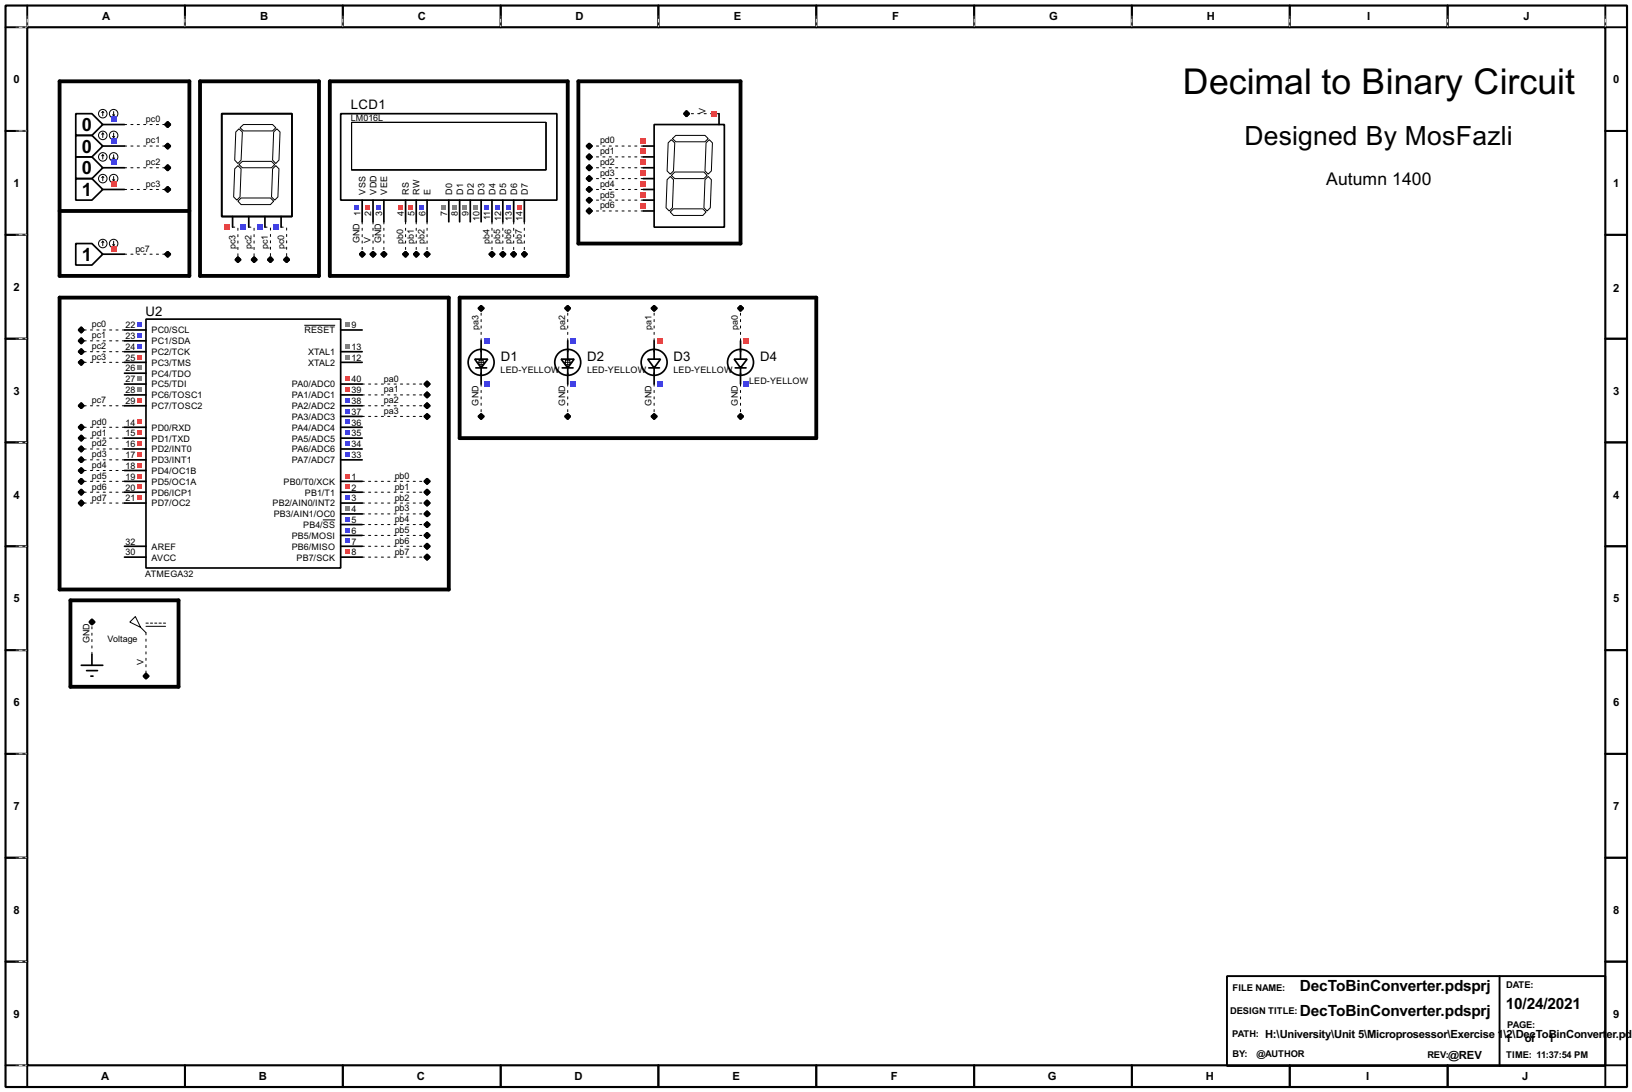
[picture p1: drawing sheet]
<svg xmlns="http://www.w3.org/2000/svg" width="383mm" height="256mm" viewBox="0 0 383 256" stroke-linecap="round" stroke-linejoin="round" font-family="sans-serif">
<path d="M1.3 1.3h381v254h-381zM6.4 6.4h370.8v243.8h-370.8z" fill="none" stroke="#000" stroke-width=".5"/>
<g fill="none" stroke="#000" stroke-width=".45">
<path d="M6.4 1.3v5.1h-5.1M43.5 1.3v5.1M80.6 1.3v5.1M117.7 1.3v5.1M154.7 1.3v5.1M191.8 1.3v5.1M228.9 1.3v5.1M266 1.3v5.1M303.1 1.3v5.1M340.2 1.3v5.1M377.2 1.3v5.1h5.1M1.3 30.8h5.1"/>
<path d="M377.2 30.8h5.1M1.3 55.2h5.1M377.2 55.2h5.1M1.3 79.6h5.1M377.2 79.6h5.1M1.3 103.9h5.1M377.2 103.9h5.1M1.3 128.3h5.1M377.2 128.3h5.1M1.3 152.7h5.1M377.2 152.7h5.1M1.3 177.1h5.1"/>
<path d="M377.2 177.1h5.1M1.3 201.5h5.1M377.2 201.5h5.1M1.3 225.9h5.1M288.3 229.3h88.9v21.1h-88.9zM352.4 229.3v21.1M377.2 225.9h5.1M1.3 250.2h5.1v5.1M43.5 250.2v5.1M80.6 250.2v5.1M117.7 250.2v5.1M154.7 250.2v5.1"/>
<path d="M191.8 250.2v5.1M228.9 250.2v5.1M266 250.2v5.1M303.1 250.2v5.1M340.2 250.2v5.1M382.3 250.2h-5.1v5.1"/>
</g>
<g fill="none" stroke="#fff" stroke-width=".23">
<path d="M3.9 6.4h2.3M6.4 3.9v2.3M43.5 3.9v2.3M80.6 3.9v2.3M117.7 3.9v2.3M154.7 3.9v2.3M191.8 3.9v2.3M228.9 3.9v2.3M266 3.9v2.3M303.1 3.9v2.3M340.2 3.9v2.3M377.2 3.9v2.3"/>
<path d="M3.9 30.8h2.3M29.3 34.3h10.1M29.3 39.4h10.1M29.3 29.3h10.1M138.5 34.3h12.7M138.5 36.9h12.7M138.5 39.4h12.7M161.3 26.7h7.7M3.9 55.2h2.3M29.3 44.5h10.1M29.3 59.7h10.1M54.7 53.4h1.2v7.6"/>
<path d="M58.5 53.4h1.2v7.6M62.3 53.4h1.3v7.6M66.1 53.4h1.3v7.6M85.1 52.1v7.6M87.7 52.1v7.6M90.2 52.1v7.6M95.3 52.1v7.6M97.8 52.1v7.6M100.4 52.1v7.6M115.6 52.1v7.6M118.2 52.1v7.6M120.7 52.1v7.6"/>
<path d="M123.2 52.1v7.6M138.5 42h12.7M138.5 44.5h12.7M138.5 47h12.7M138.5 49.6h12.7M3.9 79.6h2.3M19.1 77.5h10.2M113.1 72.4v7.7M133.4 72.4v7.7M153.7 72.4v7.7M174 72.4v7.7M19.1 95.3h10.2"/>
<path d="M19.1 80.1h10.2M19.1 82.6h10.2M19.1 85.1h10.2M85.1 90.2h15.3M85.1 92.8h15.3M85.1 95.3h15.3M85.1 97.8h15.3M113.1 90.2v7.6M133.4 90.2v7.6M153.7 90.2v7.6M174 90.2v7.6M3.9 103.9h2.3"/>
<path d="M19.1 113.1h10.2M19.1 115.6h10.2M19.1 118.2h10.2M19.1 100.4h10.2M19.1 102.9h10.2M19.1 105.5h10.2M19.1 108h10.2M19.1 110.5h10.2M85.1 113.1h15.3M85.1 115.6h15.3M85.1 118.2h15.3M3.9 128.3h2.3"/>
<path d="M85.1 128.3h15.3M85.1 120.7h15.3M85.1 123.2h15.3M85.1 125.8h15.3M85.1 130.9h15.3M3.9 152.7h2.3M21.6 146.1v7.6M34.3 148.6v10.2M3.9 177.1h2.3M3.9 201.5h2.3M3.9 225.9h2.3M3.9 250.2h2.3"/>
</g>
<g fill="none" stroke="#000" stroke-width=".23" stroke-dasharray=".5 1">
<path d="M3.9 6.4h2.3M6.4 3.9v2.3M43.5 3.9v2.3M80.6 3.9v2.3M117.7 3.9v2.3M154.7 3.9v2.3M191.8 3.9v2.3M228.9 3.9v2.3M266 3.9v2.3M303.1 3.9v2.3M340.2 3.9v2.3M377.2 3.9v2.3"/>
<path d="M3.9 30.8h2.3M29.3 29.3h10.1M29.3 34.3h10.1M29.3 39.4h10.1M151.2 34.3h-12.7M151.2 36.9h-12.7M151.2 39.4h-12.7M169 26.7h-7.7M3.9 55.2h2.3M29.3 44.5h10.1M29.3 59.7h10.1M54.7 53.4h1.2v7.6"/>
<path d="M58.5 53.4h1.2v7.6M62.3 53.4h1.3v7.6M66.1 53.4h1.3v7.6M85.1 52.1v7.6M87.7 52.1v7.6M90.2 52.1v7.6M95.3 52.1v7.6M97.8 52.1v7.6M100.4 52.1v7.6M115.6 52.1v7.6M118.2 52.1v7.6M120.7 52.1v7.6"/>
<path d="M123.2 52.1v7.6M151.2 42h-12.7M151.2 44.5h-12.7M151.2 47h-12.7M151.2 49.6h-12.7M3.9 79.6h2.3M29.3 77.5h-10.2M29.3 80.1h-10.2M29.3 82.6h-10.2M29.3 85.1h-10.2M29.3 95.3h-10.2M85.1 90.2h15.3"/>
<path d="M85.1 92.8h15.3M85.1 95.3h15.3M85.1 97.8h15.3M113.1 80.1v-7.7M113.1 90.2v7.6M133.4 80.1v-7.7M133.4 90.2v7.6M153.7 80.1v-7.7M153.7 90.2v7.6M174 80.1v-7.7M174 90.2v7.6M3.9 103.9h2.3"/>
<path d="M29.3 100.4h-10.2M29.3 102.9h-10.2M29.3 105.5h-10.2M29.3 108h-10.2M29.3 110.5h-10.2M29.3 113.1h-10.2M29.3 115.6h-10.2M29.3 118.2h-10.2M85.1 113.1h15.3M85.1 115.6h15.3M85.1 118.2h15.3M3.9 128.3h2.3"/>
<path d="M85.1 120.7h15.3M85.1 123.2h15.3M85.1 125.8h15.3M85.1 128.3h15.3M85.1 130.9h15.3M3.9 152.7h2.3M21.6 153.7v-7.6M34.3 148.6v10.2M3.9 177.1h2.3M3.9 201.5h2.3M3.9 225.9h2.3M3.9 250.2h2.3"/>
</g>
<g fill="none" stroke="#000" stroke-width=".4">
<path d="M111.6 84.4h3l-1.5 2zM111.8 86.4h2.6M113.1 80.1v4.3M113.1 86.4v3.8"/>
<circle cx="113" cy="85.1" r="3.1"/>
</g>
<path d="M112.1 85.1h2M112.6 84.6h1v1.1h-1zM113.1 84.1v2.1" fill="none" stroke="#000" stroke-width=".23"/>
<g fill="#4040ff">
<path d="M113.7 79.4h1.3v1.3h-1.3z"/>
<path d="M113.7 89.6h1.3v1.3h-1.3z"/>
</g>
<g fill="none" stroke="#000" stroke-width=".4">
<path d="M131.9 84.4h3l-1.5 2zM132.1 86.4h2.6M133.4 80.1v4.3M133.4 86.4v3.8"/>
<circle cx="133.4" cy="85.1" r="3.1"/>
</g>
<path d="M132.4 85.1h2M132.9 84.6h1v1.1h-1zM133.4 84.1v2.1" fill="none" stroke="#000" stroke-width=".23"/>
<g fill="#4040ff">
<path d="M134 79.4h1.3v1.3h-1.3z"/>
<path d="M134 89.6h1.3v1.3h-1.3z"/>
</g>
<g fill="none" stroke="#000" stroke-width=".4">
<path d="M152.2 84.4h3l-1.5 2zM152.5 86.4h2.5M153.7 80.1v4.3M153.7 86.4v3.8"/>
<circle cx="153.7" cy="85.1" r="3.1"/>
</g>
<path d="M154.4 79.4h1.2v1.3h-1.2z" fill="#ff4040"/>
<path d="M154.4 89.6h1.2v1.3h-1.2z" fill="#4040ff"/>
<g fill="none" stroke="#000" stroke-width=".4">
<path d="M172.5 84.4h3.1l-1.6 2zM172.8 86.4h2.5M174 80.1v4.3M174 86.4v3.8"/>
<circle cx="174" cy="85.1" r="3.1"/>
</g>
<path d="M174.7 79.4h1.2v1.3h-1.2z" fill="#ff4040"/>
<path d="M174.7 89.6h1.2v1.3h-1.2z" fill="#4040ff"/>
<path d="M17.8 26.7h3.8l2.6 2.6-2.6 2.5h-3.8zM24.2 29.3h5.1M19.1 156.3h5.1M20.4 157.5h2.5M21.4 158.8h.5M21.6 153.7v2.6" fill="none" stroke="#000" stroke-width=".4"/>
<g fill="none" stroke="#000" stroke-width=".23">
<path d="M24.2 26.2l-.3 .3M24.2 26.2l.2 .3M24.2 26.2v1M26.5 27l.2 .2M26.7 26.2v1M27 27l-.3 .2"/>
<circle cx="24.1" cy="26.7" r="1"/>
<circle cx="26.7" cy="26.7" r="1"/>
</g>
<path d="M26.1 27.4h1.3v1.2h-1.3z" fill="#4040ff"/>
<path d="M151.2 34.3h2.5M151.2 36.9h2.5M151.2 39.4h2.5M153.7 29.3h16.5v24.1h-16.5zM169 26.7v2.6M151.2 42h2.5M151.2 44.5h2.5M151.2 47h2.5M151.2 49.6h2.5" fill="none" stroke="#000" stroke-width=".4"/>
<path d="M157.8 32.8l.8 .8-.3 6.6-.8 .7-.7-.7 .2-6.6zM158 32.6l.8-.8h6.9l.7 .8-.7 .7h-6.9zM165.9 33.6l.8-.8 .7 .8-.2 6.6-.8 .7-.7-.7zM156.8 42.2l.7-.7 .8 .7-.3 6.6-.7 .8-.8-.8zM157.5 49.8l.8-.7h6.9l.7 .7-.7 .8h-6.9zM157.8 41.2l.8-.8h6.8l.8 .8-.8 .8h-6.8zM166.4 41.5l.8 .7-.3 6.6-.7 .8-.8-.8 .3-6.6z" fill="none" stroke="#000" stroke-width=".23"/>
<g fill="#ff4040">
<path d="M150.5 32.4h1.3v1.3h-1.3z"/>
<path d="M150.5 35h1.3v1.2h-1.3z"/>
<path d="M150.5 37.5h1.3v1.3h-1.3z"/>
<path d="M150.5 40.1h1.3v1.2h-1.3z"/>
<path d="M150.5 42.6h1.3v1.3h-1.3z"/>
<path d="M150.5 45.1h1.3v1.3h-1.3z"/>
<path d="M150.5 47.7h1.3v1.2h-1.3z"/>
<path d="M167.1 26.1h1.2v1.3h-1.2z"/>
</g>
<g fill="none" stroke="#000" stroke-width=".4">
<path d="M29.3 77.5h5M34.3 75h45.8v58.4h-45.8zM80.1 77.5h5M29.3 85.1h5M29.3 82.6h5M29.3 80.1h5M29.3 87.7h5M29.3 90.2h5M29.3 92.8h5M29.3 95.3h5M80.1 85.1h5M80.1 82.6h5"/>
<path d="M80.1 90.2h5M80.1 92.8h5M80.1 95.3h5M80.1 97.8h5M29.3 113.1h5M29.3 115.6h5M29.3 118.2h5M29.3 100.4h5M29.3 102.9h5M29.3 105.5h5M29.3 108h5M29.3 110.5h5"/>
<path d="M80.1 113.1h5M80.1 115.6h5M80.1 118.2h5M80.1 100.4h5M80.1 102.9h5M80.1 105.5h5M80.1 108h5M29.3 128.3h5M29.3 130.9h5M80.1 120.7h5M80.1 123.2h5M80.1 125.8h5"/>
<path d="M80.1 128.3h5M80.1 130.9h5"/>
</g>
<path d="M71.5 76.4h7.3M75.9 122.1h2.9" fill="none" stroke="#000" stroke-width=".23"/>
<g fill="#ff4040">
<path d="M81.2 111.3h1v1h-1z"/>
<path d="M81.2 113.8h1v1.1h-1z"/>
</g>
<path d="M81.2 116.4h1v1h-1z" fill="#4040ff"/>
<path d="M81.2 118.9h1v1h-1z" fill="#808080"/>
<g fill="#4040ff">
<path d="M81.2 121.5h1v1h-1z"/>
<path d="M81.2 124h1v1h-1z"/>
<path d="M81.2 126.5h1v1.1h-1z"/>
</g>
<path d="M81.2 129.1h1v1h-1z" fill="#ff4040"/>
<g fill="#808080">
<path d="M81.2 75.7h1v1.1h-1z"/>
<path d="M81.2 83.4h1v1h-1z"/>
<path d="M81.2 80.8h1v1h-1z"/>
</g>
<g fill="#ff4040">
<path d="M32.2 98.6h1v1h-1z"/>
<path d="M32.2 101.1h1v1.1h-1z"/>
<path d="M32.2 103.7h1v1h-1z"/>
<path d="M32.2 106.2h1v1h-1z"/>
<path d="M32.2 108.8h1v1h-1z"/>
<path d="M32.2 111.3h1v1h-1z"/>
<path d="M32.2 113.8h1v1.1h-1z"/>
<path d="M32.2 116.4h1v1h-1z"/>
</g>
<g fill="#4040ff">
<path d="M32.2 75.7h1v1.1h-1z"/>
<path d="M32.2 78.3h1v1h-1z"/>
<path d="M32.2 80.8h1v1h-1z"/>
</g>
<path d="M32.2 83.4h1v1h-1z" fill="#ff4040"/>
<g fill="#808080">
<path d="M32.2 85.9h1v1h-1z"/>
<path d="M32.2 88.4h1v1.1h-1z"/>
<path d="M32.2 91h1v1h-1z"/>
</g>
<path d="M32.2 93.5h1v1h-1z" fill="#ff4040"/>
<g fill="#4040ff">
<path d="M81.2 106.2h1v1h-1z"/>
<path d="M81.2 103.7h1v1h-1z"/>
<path d="M81.2 101.1h1v1.1h-1z"/>
<path d="M81.2 98.6h1v1h-1z"/>
<path d="M81.2 96.1h1v1h-1z"/>
<path d="M81.2 93.5h1v1h-1z"/>
</g>
<g fill="#ff4040">
<path d="M81.2 91h1v1h-1z"/>
<path d="M81.2 88.4h1v1.1h-1z"/>
</g>
<path d="M17.8 31.8h3.8l2.6 2.5-2.6 2.6h-3.8zM24.2 34.3h5.1" fill="none" stroke="#000" stroke-width=".4"/>
<g fill="none" stroke="#000" stroke-width=".23">
<path d="M24.2 31.3l-.3 .3M24.2 31.3l.2 .3M24.2 31.3v1M26.5 32.1l.2 .2M26.7 31.3v1M27 32.1l-.3 .2"/>
<circle cx="24.1" cy="31.8" r="1"/>
<circle cx="26.7" cy="31.8" r="1"/>
</g>
<path d="M26.1 32.4h1.3v1.3h-1.3z" fill="#4040ff"/>
<path d="M17.8 36.9h3.8l2.6 2.5-2.6 2.6h-3.8zM24.2 39.4h5.1" fill="none" stroke="#000" stroke-width=".4"/>
<g fill="none" stroke="#000" stroke-width=".23">
<path d="M24.2 36.4l-.3 .2M24.2 36.4l.2 .2M24.2 36.4v1M26.5 37.1l.2 .3M26.7 36.4v1M27 37.1l-.3 .3"/>
<circle cx="24.1" cy="36.9" r="1"/>
<circle cx="26.7" cy="36.9" r="1"/>
</g>
<path d="M26.1 37.5h1.3v1.3h-1.3z" fill="#4040ff"/>
<path d="M17.8 42h3.8l2.6 2.5-2.6 2.5h-3.8zM24.2 44.5h5.1" fill="none" stroke="#000" stroke-width=".4"/>
<g fill="none" stroke="#000" stroke-width=".23">
<path d="M24.2 41.5l-.3 .2M24.2 41.5l.2 .2M24.2 41.5v1M26.5 42.2l.2 .3M26.7 41.5v1M27 42.2l-.3 .3"/>
<circle cx="24.1" cy="42" r="1"/>
<circle cx="26.7" cy="42" r="1"/>
</g>
<path d="M26.1 42.6h1.3v1.3h-1.3z" fill="#ff4040"/>
<path d="M17.8 57.2h3.8l2.6 2.5-2.6 2.6h-3.8zM24.2 59.7h5.1" fill="none" stroke="#000" stroke-width=".4"/>
<g fill="none" stroke="#000" stroke-width=".23">
<path d="M24.2 56.7l-.3 .3M24.2 56.7l.2 .3M24.2 56.7v1M26.5 57.5l.2 .2M26.7 56.7v1M27 57.5l-.3 .2"/>
<circle cx="24.1" cy="57.2" r="1"/>
<circle cx="26.7" cy="57.2" r="1"/>
</g>
<path d="M26.1 57.8h1.3v1.3h-1.3z" fill="#ff4040"/>
<path d="M52.1 26.7h16.5v24.2h-16.5zM54.7 50.9v2.5M58.5 50.9v2.5M62.3 50.9v2.5M66.1 50.9v2.5" fill="none" stroke="#000" stroke-width=".4"/>
<path d="M55.2 39.7l.7-.8 .8 .8-.3 6.6-.7 .7-.8-.7zM55.4 31l.8-.7 .8 .7-.3 6.6-.8 .8-.7-.8zM56.2 38.7l.8-.8h6.8l.8 .8-.8 .7h-6.8zM56.4 30l.8-.7h6.9l.7 .7-.7 .8h-6.9zM64.1 39.7l.7-.8 .8 .8-.3 6.6-.7 .7-.8-.7zM64.3 31l.8-.7 .7 .7-.2 6.6-.8 .8-.7-.8zM55.9 47.3l.8-.8h6.9l.7 .8-.7 .8h-6.9z" fill="none" stroke="#000" stroke-width=".23"/>
<path d="M52.8 52.8h1.2v1.2h-1.2z" fill="#ff4040"/>
<g fill="#4040ff">
<path d="M56.6 52.8h1.2v1.2h-1.2z"/>
<path d="M60.4 52.8h1.2v1.2h-1.2z"/>
<path d="M64.2 52.8h1.3v1.2h-1.3z"/>
</g>
<g fill="#000">
<path d="M38.8 29.3l.6-.7 .7 .7-.7 .6z" fill-rule="evenodd"/>
<path d="M38.8 29.3l.6-.7 .7 .7-.7 .6z" fill-rule="evenodd"/>
<path d="M38.8 34.3l.6-.6 .7 .6-.7 .7z" fill-rule="evenodd"/>
<path d="M38.8 34.3l.6-.6 .7 .6-.7 .7z" fill-rule="evenodd"/>
<path d="M137.8 34.3l.7-.6 .6 .6-.6 .7z" fill-rule="evenodd"/>
<path d="M137.8 34.3l.7-.6 .6 .6-.6 .7z" fill-rule="evenodd"/>
<path d="M138.5 36.2l.6 .7-.6 .6-.7-.6z" fill-rule="evenodd"/>
<path d="M138.5 36.2l.6 .7-.6 .6-.7-.6z" fill-rule="evenodd"/>
<path d="M38.8 39.4l.6-.6 .7 .6-.7 .7z" fill-rule="evenodd"/>
<path d="M38.8 39.4l.6-.6 .7 .6-.7 .7z" fill-rule="evenodd"/>
<path d="M38.8 44.5l.6-.6 .7 .6-.7 .6z" fill-rule="evenodd"/>
<path d="M38.8 44.5l.6-.6 .7 .6-.7 .6z" fill-rule="evenodd"/>
<path d="M137.8 39.4l.7-.6 .6 .6-.6 .7z" fill-rule="evenodd"/>
<path d="M137.8 39.4l.7-.6 .6 .6-.6 .7z" fill-rule="evenodd"/>
<path d="M138.5 41.3l.6 .7-.6 .6-.7-.6z" fill-rule="evenodd"/>
<path d="M138.5 41.3l.6 .7-.6 .6-.7-.6z" fill-rule="evenodd"/>
<path d="M137.8 44.5l.7-.6 .6 .6-.6 .6z" fill-rule="evenodd"/>
<path d="M137.8 44.5l.7-.6 .6 .6-.6 .6z" fill-rule="evenodd"/>
<path d="M137.8 47l.7-.6 .6 .6-.6 .7z" fill-rule="evenodd"/>
<path d="M137.8 47l.7-.6 .6 .6-.6 .7z" fill-rule="evenodd"/>
<path d="M137.8 49.6l.7-.7 .6 .7-.6 .6z" fill-rule="evenodd"/>
<path d="M137.8 49.6l.7-.7 .6 .7-.6 .6z" fill-rule="evenodd"/>
<path d="M18.5 77.5l.6-.6 .6 .6-.6 .7z" fill-rule="evenodd"/>
<path d="M18.5 77.5l.6-.6 .6 .6-.6 .7z" fill-rule="evenodd"/>
<path d="M38.8 59.7l.6-.6 .7 .6-.7 .7z" fill-rule="evenodd"/>
<path d="M38.8 59.7l.6-.6 .7 .6-.7 .7z" fill-rule="evenodd"/>
<path d="M55.9 60.4l.7 .6-.7 .6-.6-.6z" fill-rule="evenodd"/>
<path d="M55.9 60.4l.7 .6-.7 .6-.6-.6z" fill-rule="evenodd"/>
<path d="M59.7 60.4l.7 .6-.7 .6-.6-.6z" fill-rule="evenodd"/>
<path d="M59.7 60.4l.7 .6-.7 .6-.6-.6z" fill-rule="evenodd"/>
<path d="M62.9 61l.7-.6 .6 .6-.6 .6z" fill-rule="evenodd"/>
<path d="M62.9 61l.7-.6 .6 .6-.6 .6z" fill-rule="evenodd"/>
<path d="M66.7 61l.7-.6 .6 .6-.6 .6z" fill-rule="evenodd"/>
<path d="M66.7 61l.7-.6 .6 .6-.6 .6z" fill-rule="evenodd"/>
<path d="M112.4 72.4l.7-.6 .6 .6-.6 .7z" fill-rule="evenodd"/>
<path d="M112.4 72.4l.7-.6 .6 .6-.6 .7z" fill-rule="evenodd"/>
<path d="M132.8 72.4l.6-.6 .6 .6-.6 .7z" fill-rule="evenodd"/>
<path d="M132.8 72.4l.6-.6 .6 .6-.6 .7z" fill-rule="evenodd"/>
<path d="M153.1 72.4l.6-.6 .7 .6-.7 .7z" fill-rule="evenodd"/>
<path d="M153.1 72.4l.6-.6 .7 .6-.7 .7z" fill-rule="evenodd"/>
<path d="M173.4 72.4l.6-.6 .7 .6-.7 .7z" fill-rule="evenodd"/>
<path d="M173.4 72.4l.6-.6 .7 .6-.7 .7z" fill-rule="evenodd"/>
<path d="M18.5 80.1l.6-.7 .6 .7-.6 .6z" fill-rule="evenodd"/>
<path d="M18.5 80.1l.6-.7 .6 .7-.6 .6z" fill-rule="evenodd"/>
<path d="M19.1 82l.6 .6-.6 .6-.6-.6z" fill-rule="evenodd"/>
<path d="M19.1 82l.6 .6-.6 .6-.6-.6z" fill-rule="evenodd"/>
<path d="M18.5 85.1l.6-.6 .6 .6-.6 .7z" fill-rule="evenodd"/>
<path d="M18.5 85.1l.6-.6 .6 .6-.6 .7z" fill-rule="evenodd"/>
<path d="M18.5 95.3l.6-.6 .6 .6-.6 .6z" fill-rule="evenodd"/>
<path d="M18.5 95.3l.6-.6 .6 .6-.6 .6z" fill-rule="evenodd"/>
<path d="M99.7 90.2l.7-.6 .6 .6-.6 .7z" fill-rule="evenodd"/>
<path d="M99.7 90.2l.7-.6 .6 .6-.6 .7z" fill-rule="evenodd"/>
<path d="M99.7 92.8l.7-.7 .6 .7-.6 .6z" fill-rule="evenodd"/>
<path d="M99.7 92.8l.7-.7 .6 .7-.6 .6z" fill-rule="evenodd"/>
<path d="M99.7 95.3l.7-.6 .6 .6-.6 .6z" fill-rule="evenodd"/>
<path d="M99.7 95.3l.7-.6 .6 .6-.6 .6z" fill-rule="evenodd"/>
<path d="M99.7 97.8l.7-.6 .6 .6-.6 .7z" fill-rule="evenodd"/>
<path d="M99.7 97.8l.7-.6 .6 .6-.6 .7z" fill-rule="evenodd"/>
<path d="M112.4 97.8l.7-.6 .6 .6-.6 .7z" fill-rule="evenodd"/>
<path d="M112.4 97.8l.7-.6 .6 .6-.6 .7z" fill-rule="evenodd"/>
<path d="M132.8 97.8l.6-.6 .6 .6-.6 .7z" fill-rule="evenodd"/>
<path d="M132.8 97.8l.6-.6 .6 .6-.6 .7z" fill-rule="evenodd"/>
<path d="M153.1 97.8l.6-.6 .7 .6-.7 .7z" fill-rule="evenodd"/>
<path d="M153.1 97.8l.6-.6 .7 .6-.7 .7z" fill-rule="evenodd"/>
<path d="M173.4 97.8l.6-.6 .7 .6-.7 .7z" fill-rule="evenodd"/>
<path d="M173.4 97.8l.6-.6 .7 .6-.7 .7z" fill-rule="evenodd"/>
<path d="M18.5 100.4l.6-.7 .6 .7-.6 .6z" fill-rule="evenodd"/>
<path d="M18.5 100.4l.6-.7 .6 .7-.6 .6z" fill-rule="evenodd"/>
<path d="M18.5 102.9l.6-.6 .6 .6-.6 .7z" fill-rule="evenodd"/>
<path d="M18.5 102.9l.6-.6 .6 .6-.6 .7z" fill-rule="evenodd"/>
<path d="M18.5 105.5l.6-.7 .6 .7-.6 .6z" fill-rule="evenodd"/>
<path d="M18.5 105.5l.6-.7 .6 .7-.6 .6z" fill-rule="evenodd"/>
<path d="M18.5 108l.6-.6 .6 .6-.6 .6z" fill-rule="evenodd"/>
<path d="M18.5 108l.6-.6 .6 .6-.6 .6z" fill-rule="evenodd"/>
<path d="M18.5 110.5l.6-.6 .6 .6-.6 .7z" fill-rule="evenodd"/>
<path d="M18.5 110.5l.6-.6 .6 .6-.6 .7z" fill-rule="evenodd"/>
<path d="M18.5 113.1l.6-.7 .6 .7-.6 .6z" fill-rule="evenodd"/>
<path d="M18.5 113.1l.6-.7 .6 .7-.6 .6z" fill-rule="evenodd"/>
<path d="M18.5 115.6l.6-.6 .6 .6-.6 .7z" fill-rule="evenodd"/>
<path d="M18.5 115.6l.6-.6 .6 .6-.6 .7z" fill-rule="evenodd"/>
<path d="M18.5 118.2l.6-.7 .6 .7-.6 .6z" fill-rule="evenodd"/>
<path d="M18.5 118.2l.6-.7 .6 .7-.6 .6z" fill-rule="evenodd"/>
<path d="M99.7 113.1l.7-.7 .6 .7-.6 .6z" fill-rule="evenodd"/>
<path d="M99.7 113.1l.7-.7 .6 .7-.6 .6z" fill-rule="evenodd"/>
<path d="M99.7 115.6l.7-.6 .6 .6-.6 .7z" fill-rule="evenodd"/>
<path d="M99.7 115.6l.7-.6 .6 .6-.6 .7z" fill-rule="evenodd"/>
<path d="M99.7 118.2l.7-.7 .6 .7-.6 .6z" fill-rule="evenodd"/>
<path d="M99.7 118.2l.7-.7 .6 .7-.6 .6z" fill-rule="evenodd"/>
<path d="M99.7 120.7l.7-.6 .6 .6-.6 .6z" fill-rule="evenodd"/>
<path d="M99.7 120.7l.7-.6 .6 .6-.6 .6z" fill-rule="evenodd"/>
<path d="M99.7 123.2l.7-.6 .6 .6-.6 .7z" fill-rule="evenodd"/>
<path d="M99.7 123.2l.7-.6 .6 .6-.6 .7z" fill-rule="evenodd"/>
<path d="M100.4 125.1l.6 .7-.6 .6-.7-.6z" fill-rule="evenodd"/>
<path d="M100.4 125.1l.6 .7-.6 .6-.7-.6z" fill-rule="evenodd"/>
<path d="M99.7 128.3l.7-.6 .6 .6-.6 .7z" fill-rule="evenodd"/>
<path d="M99.7 128.3l.7-.6 .6 .6-.6 .7z" fill-rule="evenodd"/>
<path d="M99.7 130.9l.7-.7 .6 .7-.6 .6z" fill-rule="evenodd"/>
<path d="M99.7 130.9l.7-.7 .6 .7-.6 .6z" fill-rule="evenodd"/>
<path d="M21.6 145.5l.7 .6-.7 .6-.6-.6z" fill-rule="evenodd"/>
<path d="M21.6 145.5l.7 .6-.7 .6-.6-.6z" fill-rule="evenodd"/>
</g>
<g fill="none" stroke="#000" stroke-width=".4">
<path d="M38.8 29.3l.6-.7 .7 .7-.7 .6zM38.8 34.3l.6-.6 .7 .6-.7 .7zM38.8 39.4l.6-.6 .7 .6-.7 .7zM80.1 26.7h50.8v20.3h-50.8zM137.8 34.3l.7-.6 .6 .6-.6 .7zM137.8 39.4l.7-.6 .6 .6-.6 .7zM138.5 36.2l.6 .7-.6 .6-.7-.6zM38.8 44.5l.6-.6 .7 .6-.7 .6zM38.8 59.7l.6-.6 .7 .6-.7 .7zM85.1 47v5.1M87.7 47v5.1M90.2 47v5.1"/>
<path d="M95.3 47v5.1M97.8 47v5.1M100.4 47v5.1M105.5 47v5.1M108 47v5.1M110.5 47v5.1M113.1 47v5.1M115.6 47v5.1M118.2 47v5.1M120.7 47v5.1M123.2 47v5.1M137.8 44.5l.7-.6 .6 .6-.6 .6z"/>
<path d="M137.8 47l.7-.6 .6 .6-.6 .7zM137.8 49.6l.7-.7 .6 .7-.6 .6zM138.5 41.3l.6 .7-.6 .6-.7-.6zM18.5 77.5l.6-.6 .6 .6-.6 .7zM55.9 60.4l.7 .6-.7 .6-.6-.6zM59.7 60.4l.7 .6-.7 .6-.6-.6zM62.9 61l.7-.6 .6 .6-.6 .6zM66.7 61l.7-.6 .6 .6-.6 .6zM112.4 72.4l.7-.6 .6 .6-.6 .7zM132.8 72.4l.6-.6 .6 .6-.6 .7zM153.1 72.4l.6-.6 .7 .6-.7 .7zM173.4 72.4l.6-.6 .7 .6-.7 .7z"/>
<path d="M18.5 80.1l.6-.7 .6 .7-.6 .6zM18.5 85.1l.6-.6 .6 .6-.6 .7zM18.5 95.3l.6-.6 .6 .6-.6 .6zM19.1 82l.6 .6-.6 .6-.6-.6zM99.7 90.2l.7-.6 .6 .6-.6 .7zM99.7 92.8l.7-.7 .6 .7-.6 .6zM99.7 95.3l.7-.6 .6 .6-.6 .6zM99.7 97.8l.7-.6 .6 .6-.6 .7zM112.4 97.8l.7-.6 .6 .6-.6 .7zM132.8 97.8l.6-.6 .6 .6-.6 .7zM153.1 97.8l.6-.6 .7 .6-.7 .7zM173.4 97.8l.6-.6 .7 .6-.7 .7z"/>
<path d="M18.5 100.4l.6-.7 .6 .7-.6 .6zM18.5 102.9l.6-.6 .6 .6-.6 .7zM18.5 105.5l.6-.7 .6 .7-.6 .6zM18.5 108l.6-.6 .6 .6-.6 .6zM18.5 110.5l.6-.6 .6 .6-.6 .7zM18.5 113.1l.6-.7 .6 .7-.6 .6zM18.5 115.6l.6-.6 .6 .6-.6 .7zM18.5 118.2l.6-.7 .6 .7-.6 .6zM99.7 113.1l.7-.7 .6 .7-.6 .6zM99.7 115.6l.7-.6 .6 .6-.6 .7zM99.7 118.2l.7-.7 .6 .7-.6 .6zM99.7 120.7l.7-.6 .6 .6-.6 .6z"/>
<path d="M99.7 123.2l.7-.6 .6 .6-.6 .7zM99.7 128.3l.7-.6 .6 .6-.6 .7zM99.7 130.9l.7-.7 .6 .7-.6 .6zM100.4 125.1l.6 .7-.6 .6-.7-.6zM21.6 145.5l.7 .6-.7 .6-.6-.6z"/>
</g>
<path d="M82.6 28.8h45.7v11.1h-45.7z" fill="none" stroke="#000" stroke-width=".25"/>
<path d="M121.5 48.2h1v1h-1z" fill="#ff4040"/>
<g fill="#4040ff">
<path d="M118.9 48.2h1v1h-1z"/>
<path d="M116.4 48.2h1v1h-1z"/>
<path d="M113.8 48.2h1.1v1h-1.1z"/>
</g>
<g fill="#808080">
<path d="M111.3 48.2h1v1h-1z"/>
<path d="M108.8 48.2h1v1h-1z"/>
<path d="M106.2 48.2h1v1h-1z"/>
<path d="M103.7 48.2h1v1h-1z"/>
</g>
<path d="M98.6 48.2h1v1h-1z" fill="#4040ff"/>
<g fill="#ff4040">
<path d="M96.1 48.2h1v1h-1z"/>
<path d="M93.5 48.2h1v1h-1z"/>
</g>
<path d="M83.4 48.2h1v1h-1z" fill="#4040ff"/>
<path d="M85.9 48.2h1v1h-1z" fill="#ff4040"/>
<path d="M88.4 48.2h1.1v1h-1.1z" fill="#4040ff"/>
<g fill="#000">
<path d="M161.3 26.1l.7 .6-.7 .7-.6-.7z" fill-rule="evenodd"/>
<path d="M161.3 26.1l.7 .6-.7 .7-.6-.7z" fill-rule="evenodd"/>
<path d="M84.5 59.7l.6-.6 .7 .6-.7 .7z" fill-rule="evenodd"/>
<path d="M84.5 59.7l.6-.6 .7 .6-.7 .7z" fill-rule="evenodd"/>
<path d="M87 59.7l.7-.6 .6 .6-.6 .7z" fill-rule="evenodd"/>
<path d="M87 59.7l.7-.6 .6 .6-.6 .7z" fill-rule="evenodd"/>
<path d="M89.6 59.7l.6-.6 .7 .6-.7 .7z" fill-rule="evenodd"/>
<path d="M89.6 59.7l.6-.6 .7 .6-.7 .7z" fill-rule="evenodd"/>
<path d="M94.7 59.7l.6-.6 .6 .6-.6 .7z" fill-rule="evenodd"/>
<path d="M94.7 59.7l.6-.6 .6 .6-.6 .7z" fill-rule="evenodd"/>
<path d="M97.2 59.7l.6-.6 .7 .6-.7 .7z" fill-rule="evenodd"/>
<path d="M97.2 59.7l.6-.6 .7 .6-.7 .7z" fill-rule="evenodd"/>
<path d="M99.7 59.7l.7-.6 .6 .6-.6 .7z" fill-rule="evenodd"/>
<path d="M99.7 59.7l.7-.6 .6 .6-.6 .7z" fill-rule="evenodd"/>
<path d="M115 59.7l.6-.6 .7 .6-.7 .7z" fill-rule="evenodd"/>
<path d="M115 59.7l.6-.6 .7 .6-.7 .7z" fill-rule="evenodd"/>
<path d="M117.5 59.7l.7-.6 .6 .6-.6 .7z" fill-rule="evenodd"/>
<path d="M117.5 59.7l.7-.6 .6 .6-.6 .7z" fill-rule="evenodd"/>
<path d="M120.1 59.7l.6-.6 .6 .6-.6 .7z" fill-rule="evenodd"/>
<path d="M120.1 59.7l.6-.6 .6 .6-.6 .7z" fill-rule="evenodd"/>
<path d="M122.6 59.7l.6-.6 .7 .6-.7 .7z" fill-rule="evenodd"/>
<path d="M122.6 59.7l.6-.6 .7 .6-.7 .7z" fill-rule="evenodd"/>
<path d="M34.3 158.2l.7 .6-.7 .6-.6-.6z" fill-rule="evenodd"/>
<path d="M34.3 158.2l.7 .6-.7 .6-.6-.6z" fill-rule="evenodd"/>
</g>
<path d="M161.3 26.1l.7 .6-.7 .7-.6-.7zM84.5 59.7l.6-.6 .7 .6-.7 .7zM87 59.7l.7-.6 .6 .6-.6 .7zM89.6 59.7l.6-.6 .7 .6-.7 .7zM94.7 59.7l.6-.6 .6 .6-.6 .7zM97.2 59.7l.6-.6 .7 .6-.7 .7zM99.7 59.7l.7-.6 .6 .6-.6 .7zM115 59.7l.6-.6 .7 .6-.7 .7zM117.5 59.7l.7-.6 .6 .6-.6 .7zM120.1 59.7l.6-.6 .6 .6-.6 .7zM122.6 59.7l.6-.6 .7 .6-.7 .7zM34.3 158.2l.7 .6-.7 .6-.6-.6z" fill="none" stroke="#000" stroke-width=".4"/>
<path d="M30.5 146.1l1.3-1.3 1.3 2.6zM33.1 147.4l1.2 1.2M34.3 146.4h.6M34.3 147.1h4.6M35.4 146.4h.5M36.4 146.4h.5M37.4 146.4h.5M38.4 146.4h.5" fill="none" stroke="#000" stroke-width=".23"/>
<path d="M14 19.1h30.5v45.7h-30.5zM47 19.1h28v45.7h-28zM77.5 19.1h55.9v45.7h-55.9zM135.9 19.1h38.1v38.1h-38.1zM14 49.6h30.5M14 69.9h91.5v68.6h-91.5zM108 69.9h83.8v33h-83.8zM16.6 141h25.4v20.3h-25.4z" fill="none" stroke="#000" stroke-width=".9"/>
<text font-size="9.4" x="277.9" y="22">Decimal to Binary Circuit</text>
<text font-size="7" x="292.4" y="34">Designed By MosFazli</text>
<g font-size="4.8">
<text x="19.2" y="30.8">0</text>
<text x="19.2" y="35.9">0</text>
<text x="19.2" y="40.9">0</text>
<text x="19.2" y="46.1">1</text>
<text x="19.2" y="61.3">1</text>
</g>
<text font-size="4.6" x="311.6" y="43.4">Autumn 1400</text>
<g font-size="4.1">
<text x="305.4" y="232.9">DecToBinConverter.pdsprj</text>
<text x="305.4" y="238.7">DecToBinConverter.pdsprj</text>
<text x="353.9" y="236.9">10/24/2021</text>
</g>
<g font-size="3.5">
<text x="82.5" y="25.6">LCD1</text>
<text x="34.2" y="74.1">U2</text>
<text x="117.7" y="84.8">D1</text>
<text x="138" y="84.8">D2</text>
<text x="158.3" y="84.8">D3</text>
<text x="178.6" y="84.8">D4</text>
</g>
<g font-size="3">
<text x="24" y="4.6">A</text>
<text x="61.1" y="4.6">B</text>
<text x="98.2" y="4.6">C</text>
<text x="135.2" y="4.6">D</text>
<text x="172.4" y="4.6">E</text>
<text x="209.6" y="4.6">F</text>
<text x="246.5" y="4.6">G</text>
<text x="283.6" y="4.6">H</text>
<text x="321.2" y="4.6">I</text>
<text x="358" y="4.6">J</text>
<text x="3.2" y="19.5">0</text>
<text x="379.1" y="19.5">0</text>
<text x="3.2" y="44">1</text>
<text x="379.1" y="44">1</text>
<text x="3.2" y="68.4">2</text>
<text x="379.1" y="68.6">2</text>
<text x="3.2" y="92.7">3</text>
<text x="379.1" y="92.7">3</text>
<text x="3.2" y="117.1">4</text>
<text x="379.1" y="117.1">4</text>
<text x="3.2" y="141.5">5</text>
<text x="379.1" y="141.5">5</text>
<text x="3.2" y="165.9">6</text>
<text x="379.1" y="165.9">6</text>
<text x="3.2" y="190.3">7</text>
<text x="379.1" y="190.3">7</text>
<text x="3.2" y="214.7">8</text>
<text x="379.1" y="214.7">8</text>
<text x="3.2" y="239.1">9</text>
<text x="379.1" y="239.1">9</text>
<text x="297.2" y="243.8">H:\University\Unit 5\Microprosessor\Exercise 1\2\DecToBinConvert</text>
<text x="353.7" y="244.8">1</text>
<text x="358.3" y="244.8">of</text>
<text x="363.8" y="244.8">1</text>
<text x="377.5" y="243.8">er.pds</text>
<text x="340.3" y="248.8">@REV</text>
<text x="23.8" y="253.8">A</text>
<text x="60.8" y="253.8">B</text>
<text x="97.9" y="253.8">C</text>
<text x="135" y="253.8">D</text>
<text x="172.1" y="253.8">E</text>
<text x="209.3" y="253.8">F</text>
<text x="246.2" y="253.8">G</text>
<text x="283.3" y="253.8">H</text>
<text x="321" y="253.8">I</text>
<text x="357.7" y="253.8">J</text>
</g>
<g font-size="2.5">
<text x="289.6" y="232.7">FILE NAME:</text>
<text x="353.9" y="232.1">DATE:</text>
<text x="289" y="238.2">DESIGN TITLE:</text>
<text x="289.5" y="243.6">PATH:</text>
<text x="354.1" y="241.5">PAGE:</text>
<text x="289.6" y="248.4">BY:</text>
<text x="295.2" y="248.4">@AUTHOR</text>
<text x="335.4" y="248.6">REV:</text>
<text x="353.9" y="248.6">TIME: 11:37:54 PM</text>
</g>
<g font-size="2.4">
<text x="34.3" y="28.6">pc0</text>
<text x="82.4" y="28.5">LM016L</text>
<text x="165.8" y="26.7" transform="rotate(-90 165.8 26.7)">V</text>
<text x="34.3" y="33.7">pc1</text>
<text x="141" y="33.7">pd0</text>
<text x="34.3" y="38.8">pc2</text>
<text x="141" y="36.3">pd1</text>
<text x="141" y="38.8">pd2</text>
<text x="141" y="41.3">pd3</text>
<text x="34.3" y="43.9">pc3</text>
<text x="85.9" y="45.7" transform="rotate(-90 85.9 45.7)">VSS</text>
<text x="88.5" y="45.7" transform="rotate(-90 88.5 45.7)">VDD</text>
<text x="91" y="45.7" transform="rotate(-90 91 45.7)">VEE</text>
<text x="96.1" y="45.7" transform="rotate(-90 96.1 45.7)">RS</text>
<text x="98.6" y="45.7" transform="rotate(-90 98.6 45.7)">RW</text>
<text x="101.2" y="45.7" transform="rotate(-90 101.2 45.7)">E</text>
<text x="106.3" y="45.7" transform="rotate(-90 106.3 45.7)">D0</text>
<text x="108.8" y="45.7" transform="rotate(-90 108.8 45.7)">D1</text>
<text x="111.3" y="45.7" transform="rotate(-90 111.3 45.7)">D2</text>
<text x="113.9" y="45.7" transform="rotate(-90 113.9 45.7)">D3</text>
<text x="116.4" y="45.7" transform="rotate(-90 116.4 45.7)">D4</text>
<text x="119" y="45.7" transform="rotate(-90 119 45.7)">D5</text>
<text x="121.5" y="45.7" transform="rotate(-90 121.5 45.7)">D6</text>
<text x="124" y="45.7" transform="rotate(-90 124 45.7)">D7</text>
<text x="141" y="43.9">pd4</text>
<text x="141" y="46.4">pd5</text>
<text x="84.7" y="50.7" transform="rotate(-90 84.7 50.7)">1</text>
<text x="87.3" y="50.7" transform="rotate(-90 87.3 50.7)">2</text>
<text x="89.8" y="50.7" transform="rotate(-90 89.8 50.7)">3</text>
<text x="94.9" y="50.7" transform="rotate(-90 94.9 50.7)">4</text>
<text x="97.4" y="50.7" transform="rotate(-90 97.4 50.7)">5</text>
<text x="100" y="50.7" transform="rotate(-90 100 50.7)">6</text>
<text x="105.1" y="50.7" transform="rotate(-90 105.1 50.7)">7</text>
<text x="107.6" y="50.7" transform="rotate(-90 107.6 50.7)">8</text>
<text x="110.1" y="50.7" transform="rotate(-90 110.1 50.7)">9</text>
<text x="112.7" y="51.9" transform="rotate(-90 112.7 51.9)">10</text>
<text x="115.2" y="51.7" transform="rotate(-90 115.2 51.7)">11</text>
<text x="117.8" y="51.9" transform="rotate(-90 117.8 51.9)">12</text>
<text x="120.3" y="51.9" transform="rotate(-90 120.3 51.9)">13</text>
<text x="122.8" y="51.9" transform="rotate(-90 122.8 51.9)">14</text>
<text x="141" y="49">pd6</text>
<text x="31.8" y="59.1">pc7</text>
<text x="55.3" y="58.5" transform="rotate(-90 55.3 58.5)">pc3</text>
<text x="59.1" y="58.5" transform="rotate(-90 59.1 58.5)">pc2</text>
<text x="63" y="58.5" transform="rotate(-90 63 58.5)">pc1</text>
<text x="66.8" y="58.5" transform="rotate(-90 66.8 58.5)">pc0</text>
<text x="84.5" y="57.2" transform="rotate(-90 84.5 57.2)">GND</text>
<text x="87.1" y="57.2" transform="rotate(-90 87.1 57.2)">V</text>
<text x="89.6" y="57.2" transform="rotate(-90 89.6 57.2)">GND</text>
<text x="94.7" y="57.2" transform="rotate(-90 94.7 57.2)">pb0</text>
<text x="97.2" y="57.2" transform="rotate(-90 97.2 57.2)">pb1</text>
<text x="99.8" y="57.2" transform="rotate(-90 99.8 57.2)">pb2</text>
<text x="115" y="57.2" transform="rotate(-90 115 57.2)">pb4</text>
<text x="117.6" y="57.2" transform="rotate(-90 117.6 57.2)">pb5</text>
<text x="120.1" y="57.2" transform="rotate(-90 120.1 57.2)">pb6</text>
<text x="122.6" y="57.2" transform="rotate(-90 122.6 57.2)">pb7</text>
<text x="21.6" y="76.9">pc0</text>
<text x="29.5" y="77.1">22</text>
<text x="82.6" y="77.1">9</text>
<text x="112.5" y="77.5" transform="rotate(-90 112.5 77.5)">pa3</text>
<text x="132.8" y="77.5" transform="rotate(-90 132.8 77.5)">pa2</text>
<text x="153.1" y="77.5" transform="rotate(-90 153.1 77.5)">pa1</text>
<text x="173.4" y="77.5" transform="rotate(-90 173.4 77.5)">pa0</text>
<text x="21.6" y="79.5">pc1</text>
<text x="21.6" y="82">pc2</text>
<text x="29.5" y="79.7">23</text>
<text x="29.5" y="82.2">24</text>
<text x="35.6" y="78.3">PC0/SCL</text>
<text x="35.6" y="80.8">PC1/SDA</text>
<text x="35.6" y="83.4">PC2/TCK</text>
<text x="71.5" y="78.3">RESET</text>
<text x="72.4" y="83.4">XTAL1</text>
<text x="82.6" y="82.2">13</text>
<text x="21.6" y="84.5">pc3</text>
<text x="29.5" y="84.7">25</text>
<text x="29.5" y="87.3">26</text>
<text x="29.5" y="89.8">27</text>
<text x="35.6" y="85.9">PC3/TMS</text>
<text x="35.6" y="88.5">PC4/TDO</text>
<text x="72.4" y="85.9">XTAL2</text>
<text x="82.6" y="84.7">12</text>
<text x="82.6" y="89.8">40</text>
<text x="90.2" y="89.6">pa0</text>
<text x="117.6" y="87.7">LED-YELLOW</text>
<text x="137.9" y="87.7">LED-YELLOW</text>
<text x="158.2" y="87.7">LED-YELLOW</text>
<text x="21.6" y="94.7">pc7</text>
<text x="29.5" y="92.4">28</text>
<text x="29.5" y="94.9">29</text>
<text x="35.6" y="91">PC5/TDI</text>
<text x="35.6" y="93.6">PC6/TOSC1</text>
<text x="68.6" y="93.6">PA1/ADC1</text>
<text x="68.6" y="91">PA0/ADC0</text>
<text x="82.6" y="94.9">38</text>
<text x="82.6" y="92.4">39</text>
<text x="90.2" y="92.2">pa1</text>
<text x="90.2" y="94.7">pa2</text>
<text x="112.5" y="95.3" transform="rotate(-90 112.5 95.3)">GND</text>
<text x="132.8" y="95.3" transform="rotate(-90 132.8 95.3)">GND</text>
<text x="153.1" y="95.3" transform="rotate(-90 153.1 95.3)">GND</text>
<text x="173.4" y="95.3" transform="rotate(-90 173.4 95.3)">GND</text>
<text x="176" y="90.2">LED-YELLOW</text>
<text x="21.6" y="99.8">pd0</text>
<text x="29.5" y="100">14</text>
<text x="35.6" y="101.2">PD0/RXD</text>
<text x="35.6" y="96.1">PC7/TOSC2</text>
<text x="68.6" y="101.2">PA4/ADC4</text>
<text x="68.6" y="98.6">PA3/ADC3</text>
<text x="68.6" y="96.1">PA2/ADC2</text>
<text x="82.6" y="100">36</text>
<text x="82.6" y="97.4">37</text>
<text x="90.2" y="97.2">pa3</text>
<text x="21.6" y="102.3">pd1</text>
<text x="21.6" y="104.9">pd2</text>
<text x="21.6" y="107.4">pd3</text>
<text x="29.5" y="102.5">15</text>
<text x="29.5" y="105.1">16</text>
<text x="29.5" y="107.6">17</text>
<text x="35.6" y="103.7">PD1/TXD</text>
<text x="35.6" y="106.3">PD2/INT0</text>
<text x="68.6" y="106.3">PA6/ADC6</text>
<text x="68.6" y="103.7">PA5/ADC5</text>
<text x="82.6" y="107.6">33</text>
<text x="82.6" y="105.1">34</text>
<text x="82.6" y="102.5">35</text>
<text x="21.6" y="109.9">pd4</text>
<text x="21.6" y="112.5">pd5</text>
<text x="29.5" y="110.1">18</text>
<text x="29.5" y="112.7">19</text>
<text x="35.6" y="108.8">PD3/INT1</text>
<text x="35.6" y="111.3">PD4/OC1B</text>
<text x="35.6" y="113.9">PD5/OC1A</text>
<text x="66.6" y="113.9">PB0/T0/XCK</text>
<text x="68.6" y="108.8">PA7/ADC7</text>
<text x="82.6" y="112.7">1</text>
<text x="92.8" y="112.5">pb0</text>
<text x="21.6" y="115">pd6</text>
<text x="21.6" y="117.6">pd7</text>
<text x="29.5" y="115.2">20</text>
<text x="29.5" y="117.8">21</text>
<text x="35.6" y="116.4">PD6/ICP1</text>
<text x="35.6" y="119">PD7/OC2</text>
<text x="64" y="119">PB2/AIN0/INT2</text>
<text x="71.6" y="116.4">PB1/T1</text>
<text x="82.6" y="115.2">2</text>
<text x="82.6" y="117.8">3</text>
<text x="92.8" y="115">pb1</text>
<text x="92.8" y="117.6">pb2</text>
<text x="64.3" y="121.5">PB3/AIN1/OC0</text>
<text x="71.2" y="124">PB4/SS</text>
<text x="82.6" y="120.3">4</text>
<text x="82.6" y="122.8">5</text>
<text x="82.6" y="125.4">6</text>
<text x="92.8" y="120.1">pb3</text>
<text x="92.8" y="122.6">pb4</text>
<text x="92.8" y="125.2">pb5</text>
<text x="29.5" y="127.9">32</text>
<text x="29.5" y="130.5">30</text>
<text x="35.6" y="129.1">AREF</text>
<text x="35.6" y="131.7">AVCC</text>
<text x="68.5" y="126.6">PB5/MOSI</text>
<text x="68.5" y="129.1">PB6/MISO</text>
<text x="69.7" y="131.7">PB7/SCK</text>
<text x="82.6" y="127.9">7</text>
<text x="82.6" y="130.5">8</text>
<text x="92.8" y="127.7">pb6</text>
<text x="92.8" y="130.3">pb7</text>
<text x="34.1" y="135.6">ATMEGA32</text>
<text x="21" y="151.1" transform="rotate(-90 21 151.1)">GND</text>
<text x="25.3" y="150.7">Voltage</text>
<text x="33.7" y="156.2" transform="rotate(-90 33.7 156.2)">V</text>
</g>
</svg>
